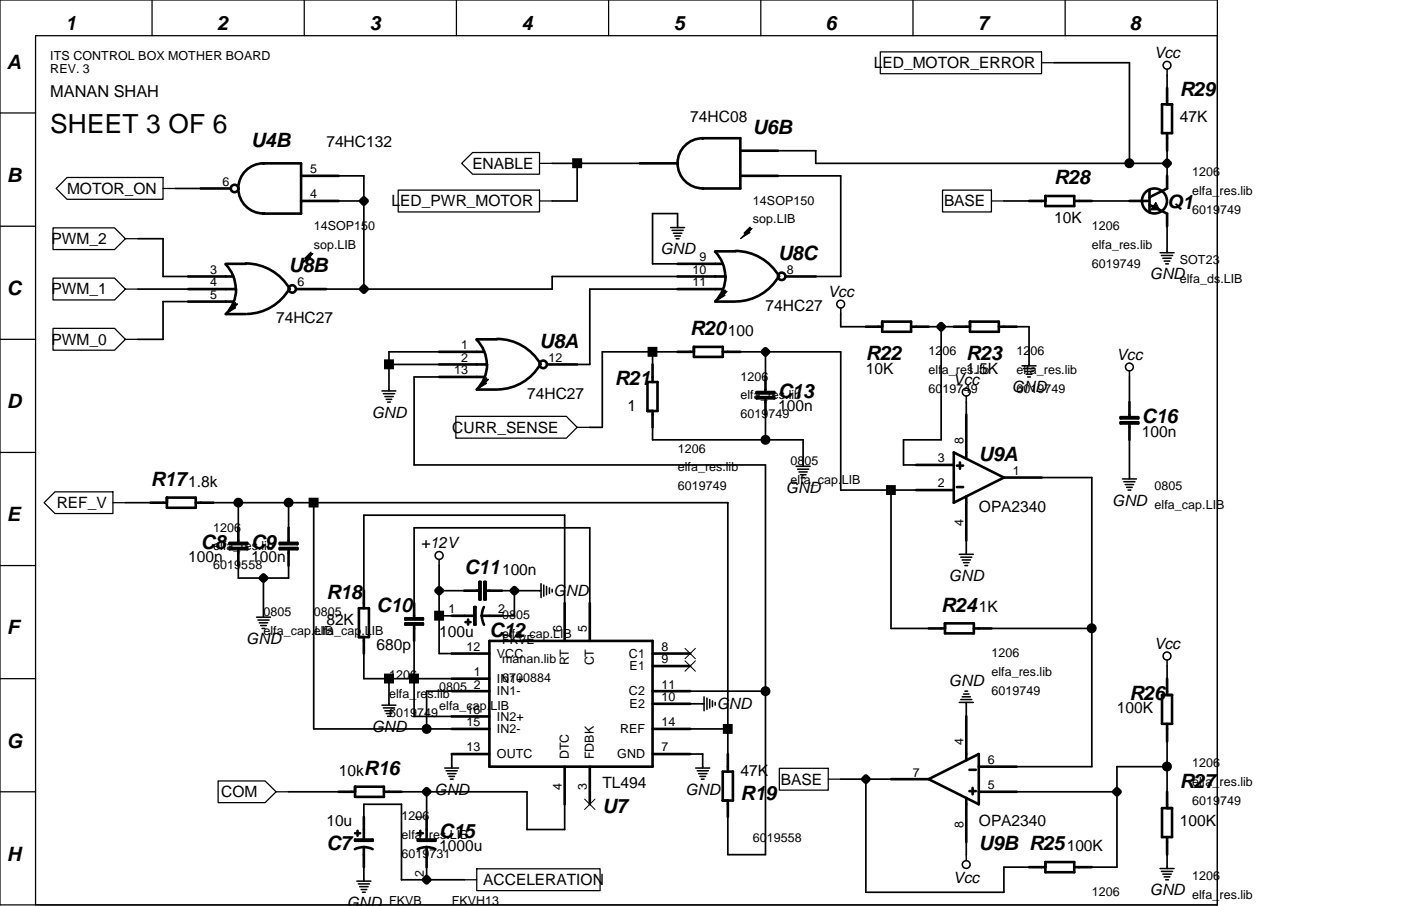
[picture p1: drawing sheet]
<svg xmlns="http://www.w3.org/2000/svg" width="432mm" height="279mm" viewBox="0 0 432 279" stroke-linecap="round" stroke-linejoin="round" font-family="sans-serif">
<g fill="none" stroke="#000" stroke-width=".39">
<path d="M0 0h375.2v279.1h-375.2zM46.9 0v11M93.8 0v11M140.7 0v11M187.6 0v11M234.5 0v11M271.3 16h49.7v6.7h-49.7zM281.4 0v11M321 19.3h3.9M328.3 0v11M375.2 11h-364.2v268.1M0 34.8h11"/>
<path d="M20.7 54.7h29.5v6.8h-29.5l-3.4-3.4zM50.2 58.1h3.9M122.7 58.6h43.6v6.8h-43.6zM142.3 50.4l3.4-3.4h20.6v6.7h-20.6zM166.3 50.4h3.9M290.5 58.6h15.1v6.8h-15.1zM0 69.8h11M16.3 70.3h19l3.4 3.3-3.4 3.4h-19zM38.7 73.6h3.8M166.3 62h3.9M305.6 62h3.8M16.3 85.8h19l3.4 3.4-3.4 3.3h-19z"/>
<path d="M38.7 89.2h3.8M0 104.6h11M16.3 101.3h19l3.4 3.3-3.4 3.4h-19zM38.7 104.6h3.8M0 139.5h11M140.5 128.4h34l3.4 3.4-3.4 3.3h-34zM177.9 131.8h3.9M13.6 155l3.3-3.3h17.9v6.7h-17.9zM34.8 155h3.9M0 174.4h11M0 209.3h11M240.2 236.9h15.1v6.8h-15.1z"/>
<path d="M0 244.2h11M67.2 240.8h14.5l3.4 3.4-3.4 3.3h-14.5zM85.1 244.2h3.8M255.3 240.3h3.8M143.1 271.3h3.8M146.9 267.9h38.1v6.8h-38.1z"/>
</g>
<g fill="none" stroke="#000" stroke-width=".81">
<path d="M358.1 32.2h3.1v8.9h-3.1zM359.7 27.1v5.1M61.8 58.1h9.4M92.8 54.2h11.6M197.2 50.4h11.6M210.7 45.3a7.8 7.8 0 0 1 6-2.7h11.5v15.5h-11.5a7.7 7.7 0 0 1-7.9-7.7v-.1a7.6 7.6 0 0 1 1.9-5zM228.2 54.2h11.6M228.2 46.5h11.6M354.3 58.5v7M359.7 54.2v3.9l-5.4 2.7M359.7 41.1v5.4M81.2 65.8h.1a7.7 7.7 0 0 1-7.9-7.7v.1a7.8 7.8 0 0 1 7.9-7.8h11.5v15.5h-11.6"/>
<path d="M92.8 62h11.6M220.4 77.6a10.9 10.9 0 0 1 3.1 7.8l-14.7-.1M220.5 77.5h6.2M226.7 77.4a15.7 15.7 0 0 1 13.5 7.9M317.2 62h5M322.2 60.5h8.9v3h-8.9zM331.1 62h5.4M348.1 62h5.8M354.3 63.2l5.4 2.7v3.9M58 85.3h13.9M58 93h13.9M69.5 81.5a10.8 10.8 0 0 1 3.1 7.7h-14.6"/>
<path d="M69.6 81.4h6.2M72.8 89.2a11 11 0 0 1-3.2 7.7h6.2M75.8 81.2a15.7 15.7 0 0 1 13.5 8M89.2 89a15.5 15.5 0 0 1-13 7.8M91.3 89.2h9.2M208.8 89.2h14M208.8 81.4h14M223.6 85.3a10.9 10.9 0 0 1-3.2 7.7h6.3M240 85.2a15.4 15.4 0 0 1-13 7.8M242.1 85.3h9.3M271.9 99.2h8.9v3.1h-8.9zM299 99.2h8.8v3.1h-8.8z"/>
<path d="M135.3 112.4h14.8a10.9 10.9 0 0 1-3.2 7.7h6.3M135.3 108.5h14M135.3 116.2h14M146.9 104.7a10.8 10.8 0 0 1 3.1 7.8v-.1M146.9 104.6h6.3M153.2 104.5a15.5 15.5 0 0 1 13.5 7.9M166.5 112.3a15.4 15.4 0 0 1-13 7.8M168.6 112.4h9.3M199.6 117.8h3v8.9h-3zM201.1 112.4v5.4M208.8 108.5h5.1M213.9 107h8.9v3.1h-8.9z"/>
<path d="M222.8 108.5h5.4M235.9 116.2v4.7M266.9 100.8h5M280.8 100.8h5.4M294 100.8h5M307.8 100.8h5.5M201.1 126.7v5.1M233.2 120.9h5.4v.4h-5.4zM233.2 122.5h5.4v.4h-5.4zM235.9 122.9v5M294 139.5l15.4 7.8-15.4 7.7zM297.8 127.9v13.5"/>
<path d="M345.4 128.7h5.4v.3h-5.4zM345.4 130.2h5.4v.4h-5.4zM348.1 124v4.7M348.1 130.6v5M46.4 155h5M51.4 153.5h8.9v3.1h-8.9zM60.3 155h5.4M282.4 143.4h11.6M282.4 151.1h11.6M294.9 143.6h1.9M294.9 150.2h1.9M295.9 142.6v2"/>
<path d="M297.8 153.1v13.6M309.4 147.3h11.6M70.8 167.4h5.4v.4h-5.4zM70.8 169h5.4v.4h-5.4zM73.4 162.8v4.6M73.4 169.4v5M86.2 167.4h5.5v.4h-5.5zM86.2 169h5.5v.4h-5.5zM88.9 162.8v4.6M88.9 169.4v5M147.7 179.5h.4v5.4h-.4zM149.3 179.5h.4v5.4h-.4z"/>
<path d="M110.6 187.6h3.1v8.9h-3.1zM112.1 182.2v5.4M112.1 196.5v5M124.9 190.7h5.4v.4h-5.4zM124.9 192.2h5.4v.4h-5.4zM127.6 186v4.7M127.6 192.6v5.1M139.2 189.9h7M143.1 182.2h4.6M143.5 191.9h1.5M144.3 191.1v1.5M146.2 187.2h.4v5.4h-.4z"/>
<path d="M148.5 189.9l.2 1.4 .5 1.4M148.5 189.9h6.2M149.1 187.2l-.4 1.3-.2 1.4M149.7 182.2h5M150.8 197.7h50.3v38.7h-50.3zM174 186v11.7M181.8 186v11.7M286.2 193.8h5.1M291.3 192.2h8.8v3.1h-8.8zM300.1 193.8h5.5M139.2 201.5h11.6M139.2 209.3h11.6"/>
<path d="M139.2 213.1h11.6M201.1 201.5h11.6M201.1 213.1h11.6M201.1 205.4h11.6M201.1 217h11.6M358.1 214.3h3.1v8.9h-3.1zM359.7 209.3v5M139.2 220.9h11.6M139.2 224.8h11.6M139.2 232.5h11.6M174 236.4v11.6M181.8 236.4v11.6"/>
<path d="M201.1 224.8h11.6M201.1 232.5h11.6M222.8 238h3.1v8.9h-3.1zM224.3 232.5v5.5M297.8 220.9v13.6M298.8 237.4h1.9M301.7 236.4h11.6M359.7 223.2v5.4M104.4 244.2h5M109.4 242.6h8.9v3.1h-8.9zM109.4 258.9h5.5v.4h-5.5zM109.4 257h1.6"/>
<path d="M110.2 256.2v1.5M112.1 251.9v7M118.3 244.2h5.4M128.8 258.9h5.4v.4h-5.4zM128.8 257h1.5M129.5 256.2v1.5M131.5 251.9v7M224.3 246.9v5M274.6 240.3h11.6M286.2 240.3l15.5-7.8v15.5zM297.8 246.1v13.6M298.8 244h1.9"/>
<path d="M299.8 243v1.9M301.7 244.2h11.6M358.1 249.2h3.1v8.9h-3.1zM359.7 244.2v5M359.7 258.1v5.5M112.1 261.2l-1.4 .2-1.3 .5M112.1 261.2l1.4 .2 1.4 .5M112.1 261.2v6.2M131.5 261.2l-1.4 .2-1.4 .5M131.5 261.2l1.4 .2 1.3 .5M131.5 261.2v6.2M317.2 267.4h5"/>
<path d="M322.2 265.9h8.9v3.1h-8.9zM331.1 267.4h5.4"/>
<circle cx="72.3" cy="58.1" r="1.15"/>
<circle cx="355.8" cy="62" r="3.8"/>
<circle cx="90.1" cy="89.1" r="1.13"/>
<circle cx="240.9" cy="85.2" r="1.14"/>
<circle cx="167.4" cy="112.4" r="1.15"/>
</g>
<g fill="none" stroke="#000" stroke-width=".47">
<path d="M359.7 21.4v1.8M206.7 70.2h4.3M207.1 71h3.5M207.6 71.9h2.5M208 72.8h1.7M208.4 73.6h.9M208.8 69.8v.4M357.5 77.9h4.4M358 78.8h3.4M358.4 79.6h2.6M359.7 77.5v.4M259.1 95v1.9"/>
<path d="M358.8 80.5h1.8M359.3 81.4h.8M315 112.8h4.3M315.4 113.7h3.5M315.8 114.6h2.6M316.3 115.4h1.7M316.7 116.2h.9M317.2 112.4v.4M348.1 114.4v1.8M117.7 120.6h4.3M118.2 121.4h3.4M118.6 122.3h2.6"/>
<path d="M119 123.1h1.7M119.5 124h.8M119.9 120.1v.5M297.8 122.2v1.8M245.4 143.8h4.3M245.8 144.7h3.5M246.3 145.5h2.5M246.7 146.4h1.7M247.1 147.3h.8M247.5 143.4v.4M345.9 147.7h4.4M346.4 148.5h3.4"/>
<path d="M346.8 149.4h2.6M347.2 150.3h1.8M347.7 151.1h.8M348.1 147.3v.4M135.3 172.6v1.8M295.7 170.9h4.3M296.1 171.8h3.4M296.5 172.7h2.6M297 173.5h1.7M297.4 174.4h.8M297.8 170.5v.4M79.1 190.3h4.3"/>
<path d="M79.5 191.2h3.4M79.9 192.1h2.6M80.3 192.9h1.8M80.8 193.8h.8M81.2 189.9v.4M166.3 182.2h.5M166.8 180v4.3M167.6 180.4v3.5M168.4 180.8v2.6M169.3 181.3v1.7M170.2 181.7v.9M117.7 217.5h4.3"/>
<path d="M118.2 218.3h3.4M118.6 219.2h2.6M119.9 217v.5M216.6 217h.4M217 214.9v4.3M217.9 215.3v3.5M218.7 215.7v2.6M219.6 216.2v1.7M220.4 216.6v.9M295.7 216.6h4.3M296.1 215.7h3.4M296.5 214.9h2.6"/>
<path d="M297 214h1.7M297.4 213.1h.8M297.8 216.6v.4M359.7 203.5v1.9M119 220h1.7M119.5 220.9h.8M137.1 236.9h4.3M137.5 237.7h3.4M138 238.6h2.5M138.4 239.4h1.7M139.2 236.4v.5M214.4 236.9h4.3"/>
<path d="M214.9 237.7h3.4M215.3 238.6h2.6M215.7 239.4h1.8M216.6 236.4v.5M138.8 240.3h.9M216.2 240.3h.8M110 271.7h4.3M110.4 272.6h3.5M110.9 273.4h2.6M111.3 274.3h1.7M111.7 275.2h.9M112.1 271.3v.4"/>
<path d="M297.8 263.6v1.8M357.5 267.8h4.4M358 268.7h3.4M358.4 269.6h2.6M358.8 270.4h1.8M359.3 271.3h.8M359.7 267.4v.4"/>
<circle cx="359.7" cy="20.1" r="1.21"/>
<circle cx="259.1" cy="93.8" r="1.2"/>
<circle cx="348.1" cy="113.2" r="1.21"/>
<circle cx="297.8" cy="120.9" r="1.2"/>
<circle cx="135.3" cy="171.3" r="1.22"/>
<circle cx="359.7" cy="202.3" r="1.22"/>
<circle cx="297.8" cy="266.6" r="1.19"/>
</g>
<g fill="none" stroke="#000" stroke-width=".53">
<path d="M324.9 19.3h23.2v31.1M359.7 23.2v3.9M54.1 58.1h7.7M104.4 54.2h7.7v35M170.2 50.4h27M177.9 50.4v11.6h-7.7M239.8 54.2h19.3v31.1h-7.7M239.8 46.5h11.6v3.9h108.3M359.7 46.5v7.7M42.5 73.6h7.7v11.7h7.8M104.4 62h7.7M208.8 69.8v-3.9h-7.7v15.5h7.7"/>
<path d="M309.4 62h7.8M336.5 62h11.6M359.7 69.8v7.7M42.5 89.2h15.5M58 93h-7.8v11.6h-7.7M208.8 85.3h-38.6v3.9h-69.7M208.8 89.2h-27v23.2h-3.9M259.1 96.9v3.9h7.8M119.9 112.4h15.4M135.3 108.5h-15.4v11.6M135.3 116.2h-7.7v27.2h108.3v120.2h-11.6v-11.7M201.1 108.5v3.9"/>
<path d="M208.8 108.5h-23.2v23.3h-3.8M228.2 108.5h30.9v42.6h23.3M235.9 108.5v7.7M286.2 100.8h7.8M290.1 100.8v34.8h-11.6v7.8h3.9M313.3 100.8h3.9v11.6M348.1 116.2v7.8M201.1 131.8v3.8h46.4v7.8M235.9 127.9v7.7M297.8 124v3.9M348.1 135.6v11.7M38.7 155h7.7"/>
<path d="M65.7 155h158.6v77.5M73.4 155v7.8M88.9 155v7.8M96.7 155v69.8h42.5M274.6 151.1v42.7h11.6M321 147.3h15.5v89.1h-23.2M73.4 174.4v3.9h15.5v-3.9M81.2 178.3v11.6M135.3 174.4v27.1h3.9M297.8 166.7v3.8M112.1 182.2v-23.3h61.9v27.1M127.6 186v-23.2h54.2v23.2"/>
<path d="M127.6 197.7v23.2h11.6M135.3 189.9h3.9M135.3 182.2h7.8M154.7 182.2h11.6M158.5 182.2v7.7h-3.8M305.6 193.8h30.9M112.1 201.5v7.8h27.1M119.9 209.3v7.7M139.2 213.1h-7.7v11.7M212.7 217h3.9M212.7 213.1h23.2M297.8 217v3.9"/>
<path d="M359.7 205.4v3.9M139.2 232.5v3.9M212.7 232.5h3.9v3.9M212.7 224.8h11.6M359.7 236.4h-15.4v31h-7.8M359.7 228.6v15.6M88.9 244.2h15.5M112.1 251.9v-3.9h11.6v23.3h19.4M123.7 244.2h38.7v11.6h11.6v-7.8M131.5 244.2v7.7M259.1 240.3h15.5M266.9 240.3v34.9h42.5v-7.8h7.8"/>
<path d="M297.8 259.7v3.9M313.3 244.2h31M112.1 267.4v3.9M131.5 267.4v3.9M359.7 263.6v3.8"/>
</g>
<path d="M93.9 79.6l1.9-1.9v.5h.7l-1.2 1.3h.5l-3 1.9 1.8-1.8zM229.3 71.9l1.9-1.9v.4h.6l-1.1 1.3h.5l-3 1.9 1.7-1.7zM356.2 62.4l1.2 2.3h-2.7zM72.6 93.2v.5h.6l-1.1 1.3h.5l-3 1.9 1.7-1.8h-.6zM221.6 91.3l1.9-1.9v.4h.6l-1.1 1.3h.5l-3 1.9 1.7-1.7zM148.1 118.4l1.9-1.9v.5h.6l-1.1 1.2h.5l-3.1 1.9 1.8-1.7zM211.1 199.9l3.2 3.3M214.3 199.9l-3.2 3.3M211.1 203.8l3.2 3.2M214.3 203.8l-3.2 3.2M180.2 246.4l3.2 3.2M183.4 246.4l-3.2 3.2" fill="none" stroke="#000" stroke-width=".31"/>
<g fill="#000">
<path d="M359.7 49.6l.8 .8-.8 .7-.8-.7zM112.1 61.2l.8 .8-.8 .8-.7-.8zM356.2 62.4l1.2 2.3h-2.7zM112.1 88.3l.8 .9-.8 .7-.7-.7zM290.1 100l.7 .8-.7 .8-.8-.8zM235.9 107.7l.8 .8-.8 .8-.7-.8zM81.2 177.5l.8 .8-.8 .7-.8-.7zM135.3 181.4l.8 .8-.8 .7-.7-.7zM158.5 181.4l.8 .8-.8 .7-.7-.7zM266.9 239.5l.7 .8-.7 .7-.8-.7zM131.5 243.4l.7 .8-.7 .7-.8-.7zM343.5 244.2l.8-.8 .7 .8-.7 .7z"/>
<path d="M131.5 270.5l.7 .8-.7 .8-.8-.8z"/>
<path d="M177.1 49.6h1.5v1.5h-1.5z" fill-rule="evenodd"/>
<path d="M229.3 71.9l1.9-1.9v.4h.6l-1.1 1.3h.5l-3 1.9 1.7-1.7z" fill-rule="evenodd"/>
<path d="M72.6 93.2v.5h.6l-1.1 1.3h.5l-3 1.9 1.7-1.8h-.6z" fill-rule="evenodd"/>
<path d="M93.9 79.6l1.9-1.9v.5h.7l-1.2 1.3h.5l-3 1.9 1.8-1.8z" fill-rule="evenodd"/>
<path d="M221.6 91.3l1.9-1.9v.4h.6l-1.1 1.3h.5l-3 1.9 1.7-1.7z" fill-rule="evenodd"/>
<path d="M119.1 111.6h1.5v1.5h-1.5z" fill-rule="evenodd"/>
<path d="M200.4 107.7h1.4v1.6h-1.4z" fill-rule="evenodd"/>
<path d="M148.1 118.4l1.9-1.9v.5h.6l-1.1 1.2h.5l-3.1 1.9 1.8-1.7z" fill-rule="evenodd"/>
<path d="M95.9 154.3h1.5v1.4h-1.5z" fill-rule="evenodd"/>
<path d="M273.9 150.4h1.4v1.5h-1.4z" fill-rule="evenodd"/>
<path d="M134.6 189.1h1.5v1.5h-1.5z" fill-rule="evenodd"/>
<path d="M119.1 208.5h1.5v1.5h-1.5z" fill-rule="evenodd"/>
<path d="M126.8 208.5h1.6v1.5h-1.6z" fill-rule="evenodd"/>
<path d="M223.6 224h1.4v1.6h-1.4z" fill-rule="evenodd"/>
<circle cx="348.1" cy="50.3" r=".76"/>
<circle cx="235.9" cy="135.6" r=".76"/>
<circle cx="73.5" cy="155" r=".75"/>
<circle cx="89" cy="155" r=".75"/>
<circle cx="336.5" cy="193.8" r=".76"/>
<circle cx="235.9" cy="213.1" r=".76"/>
<circle cx="131.5" cy="224.8" r=".76"/>
<circle cx="359.7" cy="236.4" r=".76"/>
</g>
<g fill="none" stroke="#000" stroke-width="1.5">
<path d="M177.1 49.6h1.5v1.5h-1.5zM359.7 49.6l.8 .8-.8 .7-.8-.7zM112.1 61.2l.8 .8-.8 .8-.7-.8zM112.1 88.3l.8 .9-.8 .7-.7-.7zM290.1 100l.7 .8-.7 .8-.8-.8zM119.1 111.6h1.5v1.5h-1.5zM200.4 107.7h1.4v1.6h-1.4zM235.9 107.7l.8 .8-.8 .8-.7-.8zM95.9 154.3h1.5v1.4h-1.5zM273.9 150.4h1.4v1.5h-1.4zM81.2 177.5l.8 .8-.8 .7-.8-.7zM134.6 189.1h1.5v1.5h-1.5z"/>
<path d="M135.3 181.4l.8 .8-.8 .7-.7-.7zM158.5 181.4l.8 .8-.8 .7-.7-.7zM119.1 208.5h1.5v1.5h-1.5zM126.8 208.5h1.6v1.5h-1.6zM223.6 224h1.4v1.6h-1.4zM266.9 239.5l.7 .8-.7 .7-.8-.7zM131.5 243.4l.7 .8-.7 .7-.8-.7zM343.5 244.2l.8-.8 .7 .8-.7 .7zM131.5 270.5l.7 .8-.7 .8-.8-.8z"/>
<circle cx="348.1" cy="50.3" r=".76"/>
<circle cx="235.9" cy="135.6" r=".76"/>
<circle cx="73.5" cy="155" r=".75"/>
<circle cx="89" cy="155" r=".75"/>
<circle cx="336.5" cy="193.8" r=".76"/>
<circle cx="235.9" cy="213.1" r=".76"/>
<circle cx="131.5" cy="224.8" r=".76"/>
<circle cx="359.7" cy="236.4" r=".76"/>
</g>
<text font-size="8.1" x="15.5" y="40.9">SHEET 3 OF 6</text>
<g font-size="6.1">
<text x="20.1" y="9.3">1</text>
<text x="66.9" y="9.3">2</text>
<text x="113.8" y="9.3">3</text>
<text x="160.7" y="9.3">4</text>
<text x="207.6" y="9.3">5</text>
<text x="254.4" y="9.3">6</text>
<text x="301.2" y="9.3">7</text>
<text x="348.1" y="9.3">8</text>
<text x="2.1" y="21.3">A</text>
<text x="363.6" y="29.7">R29</text>
<text x="232.1" y="41.3">U6B</text>
<text x="77.4" y="45.2">U4B</text>
<text x="2.1" y="56.1">B</text>
<text x="324.9" y="56.9">R28</text>
<text x="359.7" y="64.6">Q1</text>
<text x="89" y="83.9">U8B</text>
<text x="239.8" y="80.1">U8C</text>
<text x="2.1" y="91">C</text>
<text x="166.3" y="107.2">U8A</text>
<text x="212.7" y="103.3">R20</text>
<text x="266.9" y="111.1">R22</text>
<text x="297.8" y="111.1">R23</text>
<text x="189.5" y="118.9">R21</text>
<text x="2.1" y="125.9">D</text>
<text x="239.8" y="122.7">C13</text>
<text x="352" y="130.5">C16</text>
<text x="301.7" y="142.1">U9A</text>
<text x="46.4" y="149.9">R17</text>
<text x="2.1" y="160.8">E</text>
<text x="61.9" y="169.2">C8</text>
<text x="77.4" y="169.2">C9</text>
<text x="143.1" y="177">C11</text>
<text x="100.6" y="184.7">R18</text>
<text x="116" y="188.6">C10</text>
<text x="290.1" y="188.6">R24</text>
<text x="2.1" y="195.7">F</text>
<text x="150.9" y="196.3">C12</text>
<text x="348.1" y="215.7">R26</text>
<text x="2.1" y="230.5">G</text>
<text x="112.2" y="239">R16</text>
<text x="363.6" y="242.9">R27</text>
<text x="185.7" y="250.7">U7</text>
<text x="228.2" y="246.8">R19</text>
<text x="100.6" y="262.3">C7</text>
<text x="135.4" y="258.4">C15</text>
<text x="301.7" y="262.3">U9B R25</text>
<text x="2.1" y="265.4">H</text>
</g>
<text font-size="5" x="15.5" y="29.9">MANAN SHAH</text>
<g font-size="4.8">
<text x="355.7" y="17.9">Vcc</text>
<text x="269.4" y="21">LED_MOTOR_ERROR</text>
<text x="212.7" y="37.7">74HC08</text>
<text x="363.6" y="37.7">47K</text>
<text x="100.6" y="45.5">74HC132</text>
<text x="145.6" y="52">ENABLE</text>
<text x="20.7" y="59.8">MOTOR_ON</text>
<text x="120.7" y="63.6">LED_PWR_MOTOR</text>
<text x="291" y="63.6">BASE</text>
<text x="324.9" y="68.7">10K</text>
<text x="15.8" y="75.3">PWM_2</text>
<text x="203.5" y="78.4">GND</text>
<text x="354.4" y="86.1">GND</text>
<text x="15.8" y="90.8">PWM_1</text>
<text x="236" y="95.8">74HC27</text>
<text x="255.1" y="91.5">Vcc</text>
<text x="85.1" y="99.7">74HC27</text>
<text x="15.8" y="106.3">PWM_0</text>
<text x="224.3" y="103.6">100</text>
<text x="344.1" y="110.9">Vcc</text>
<text x="266.9" y="115.2">10K</text>
<text x="293.8" y="118.7">Vcc</text>
<text x="297.8" y="115.2">1.5K</text>
<text x="162.5" y="123">74HC27</text>
<text x="311.8" y="121">GND</text>
<text x="114.6" y="128.8">GND</text>
<text x="193.4" y="126.8">1</text>
<text x="239.8" y="126.8">100n</text>
<text x="139.4" y="133.4">CURR_SENSE</text>
<text x="352" y="134.6">100n</text>
<text x="58" y="150.1">1.8k</text>
<text x="242.2" y="152">GND</text>
<text x="342.8" y="155.9">GND</text>
<text x="17.5" y="156.6">REF_V</text>
<text x="301.7" y="157.9">OPA2340</text>
<text x="58" y="173.4">100n</text>
<text x="77.4" y="173.4">100n</text>
<text x="129.7" y="169">+12V</text>
<text x="154.7" y="177.2">100n</text>
<text x="292.5" y="179.2">GND</text>
<text x="170.6" y="183.8">GND</text>
<text x="301.7" y="188.8">1K</text>
<text x="100.6" y="192.7">82K</text>
<text x="135.4" y="196.6">100u</text>
<text x="75.9" y="198.5">GND</text>
<text x="116" y="200.5">680p</text>
<text x="355.7" y="200.1">Vcc</text>
<text x="292.5" y="211.7">GND</text>
<text x="220.9" y="218.7">GND</text>
<text x="344.3" y="219.9">100K</text>
<text x="114.6" y="225.7">GND</text>
<text x="104.4" y="239.3">10k</text>
<text x="228.2" y="239.3">47K</text>
<text x="68.2" y="245.8">COM</text>
<text x="133.9" y="245.1">GND</text>
<text x="185.7" y="243.1">TL494</text>
<text x="211.2" y="245.1">GND</text>
<text x="240.7" y="241.9">BASE</text>
<text x="100.6" y="254.8">10u</text>
<text x="301.7" y="254.8">OPA2340</text>
<text x="363.6" y="254.8">100K</text>
<text x="135.4" y="262.5">1000u</text>
<text x="328.8" y="262.5">100K</text>
<text x="148.9" y="272.9">ACCELERATION</text>
<text x="293.8" y="272.2">Vcc</text>
<text x="106.8" y="280">GND</text>
<text x="354.4" y="276.1">GND</text>
</g>
<g font-size="3.8">
<text x="15.5" y="18.5">ITS CONTROL BOX MOTHER BOARD</text>
<text x="15.5" y="22.4">REV. 3</text>
<text x="95.5" y="53.4">5</text>
<text x="68.6" y="57.3">6</text>
<text x="367.5" y="54.3">1206</text>
<text x="95.5" y="61.2">4</text>
<text x="232.1" y="63.1">14SOP150</text>
<text x="367.5" y="60.1">elfa_res.lib</text>
<text x="367.5" y="65.9">6019749</text>
<text x="96.7" y="70.9">14SOP150</text>
<text x="232.1" y="68.9">sop.LIB</text>
<text x="336.5" y="70.9">1206</text>
<text x="96.7" y="76.7">sop.LIB</text>
<text x="336.5" y="76.7">elfa_res.lib</text>
<text x="215.6" y="80.6">9</text>
<text x="336.5" y="82.5">6019749</text>
<text x="363.6" y="81.4">SOT23</text>
<text x="64.8" y="84.4">3</text>
<text x="64.8" y="88.3">4</text>
<text x="91.7" y="88.3">6</text>
<text x="213.4" y="84.4">10</text>
<text x="213.4" y="88.3">11</text>
<text x="242.5" y="84.4">8</text>
<text x="363.6" y="87.2">elfa_ds.LIB</text>
<text x="64.8" y="92.2">5</text>
<text x="142.1" y="107.7">1</text>
<text x="142.1" y="111.5">2</text>
<text x="169" y="111.5">12</text>
<text x="286.2" y="109.6">1206</text>
<text x="313.3" y="109.6">1206</text>
<text x="140" y="115.4">13</text>
<text x="228.2" y="117.4">1206</text>
<text x="286.2" y="115.4">elfa_res.lib</text>
<text x="313.3" y="115.4">elfa_res.lib</text>
<text x="228.2" y="123.2">elfa_res.lib</text>
<text x="286.2" y="121.2">6019749</text>
<text x="313.3" y="121.2">6019749</text>
<text x="228.2" y="129">6019749</text>
<text x="296.9" y="136.8" transform="rotate(-90 296.9 136.8)">8</text>
<text x="208.9" y="139.6">1206</text>
<text x="243.7" y="143.5">0805</text>
<text x="289.1" y="142.6">3</text>
<text x="208.9" y="145.4">elfa_res.lib</text>
<text x="243.7" y="149.3">elfa_cap.LIB</text>
<text x="312.2" y="146.4">1</text>
<text x="208.9" y="151.2">6019749</text>
<text x="289.1" y="150.3">2</text>
<text x="355.9" y="151.2">0805</text>
<text x="355.9" y="157">elfa_cap.LIB</text>
<text x="65.7" y="163.9">1206</text>
<text x="296.9" y="162.2" transform="rotate(-90 296.9 162.2)">4</text>
<text x="65.7" y="169.7">elfa_res.lib</text>
<text x="65.7" y="175.5">6019558</text>
<text x="81.2" y="189.9">0805</text>
<text x="96.7" y="189.9">0805</text>
<text x="138.3" y="189.1">1</text>
<text x="153.5" y="189.1">2</text>
<text x="154.7" y="191">0805</text>
<text x="81.2" y="195.7">elfa_cap.LIB</text>
<text x="96.7" y="195.7">elfa_cap.LIB</text>
<text x="154.7" y="196.8">elfa_cap.LIB</text>
<text x="173.2" y="195" transform="rotate(-90 173.2 195)">6</text>
<text x="180.9" y="195" transform="rotate(-90 180.9 195)">5</text>
<text x="143.8" y="200.7">12</text>
<text x="153.2" y="202.8">VCC</text>
<text x="154.7" y="198.8">FKVE</text>
<text x="193.8" y="202.8">C1</text>
<text x="203.8" y="200.7">8</text>
<text x="305.6" y="202.6">1206</text>
<text x="119.9" y="209.3">1206</text>
<text x="146" y="208.4">1</text>
<text x="154.7" y="204.6">manan.lib</text>
<text x="175.3" y="205.2" transform="rotate(-90 175.3 205.2)">RT</text>
<text x="183" y="205.2" transform="rotate(-90 183 205.2)">CT</text>
<text x="194.1" y="206.7">E1</text>
<text x="203.8" y="204.6">9</text>
<text x="305.6" y="208.4">elfa_res.lib</text>
<text x="119.9" y="215.1">elfa_res.lib</text>
<text x="135.4" y="213.2">0805</text>
<text x="146" y="212.3">2</text>
<text x="153.2" y="210.6">IN1+</text>
<text x="153.2" y="214.5">IN1-</text>
<text x="154.7" y="210.4">6700884</text>
<text x="193.8" y="214.5">C2</text>
<text x="203.8" y="212.3">11</text>
<text x="305.6" y="214.2">6019749</text>
<text x="119.9" y="221">6019749</text>
<text x="135.4" y="219">elfa_cap.LIB</text>
<text x="143.8" y="220.1">16</text>
<text x="194.1" y="218.4">E2</text>
<text x="203.8" y="216.2">10</text>
<text x="143.8" y="224">15</text>
<text x="153.2" y="222.2">IN2+</text>
<text x="153.2" y="226.1">IN2-</text>
<text x="191.1" y="226.1">REF</text>
<text x="203.8" y="224">14</text>
<text x="143.8" y="231.7">13</text>
<text x="153.2" y="233.8">OUTC</text>
<text x="190.2" y="233.8">GND</text>
<text x="203.8" y="231.7">7</text>
<text x="296.9" y="229.8" transform="rotate(-90 296.9 229.8)">4</text>
<text x="175.3" y="234.1" transform="rotate(-90 175.3 234.1)">DTC</text>
<text x="183" y="234.1" transform="rotate(-90 183 234.1)">FDBK</text>
<text x="281.3" y="239.5">7</text>
<text x="304.4" y="235.6">6</text>
<text x="367.5" y="236.5">1206</text>
<text x="173.2" y="243.6" transform="rotate(-90 173.2 243.6)">4</text>
<text x="180.9" y="243.6" transform="rotate(-90 180.9 243.6)">3</text>
<text x="304.4" y="243.3">5</text>
<text x="367.5" y="242.3">elfa_res.lib</text>
<text x="367.5" y="248.1">6019749</text>
<text x="123.8" y="253">1206</text>
<text x="130.6" y="253.1" transform="rotate(-90 130.6 253.1)">1</text>
<text x="296.9" y="255.2" transform="rotate(-90 296.9 255.2)">8</text>
<text x="123.8" y="258.8">elfa_res.LIB</text>
<text x="232.1" y="259.7">6019558</text>
<text x="123.8" y="264.7">6019731</text>
<text x="130.6" y="270.6" transform="rotate(-90 130.6 270.6)">2</text>
<text x="367.5" y="271.4">1206</text>
<text x="119.9" y="279.1">FKVB</text>
<text x="139.2" y="279.1">FKVH13</text>
<text x="336.5" y="276.3">1206</text>
<text x="367.5" y="277.2">elfa_res.lib</text>
</g>
</svg>
